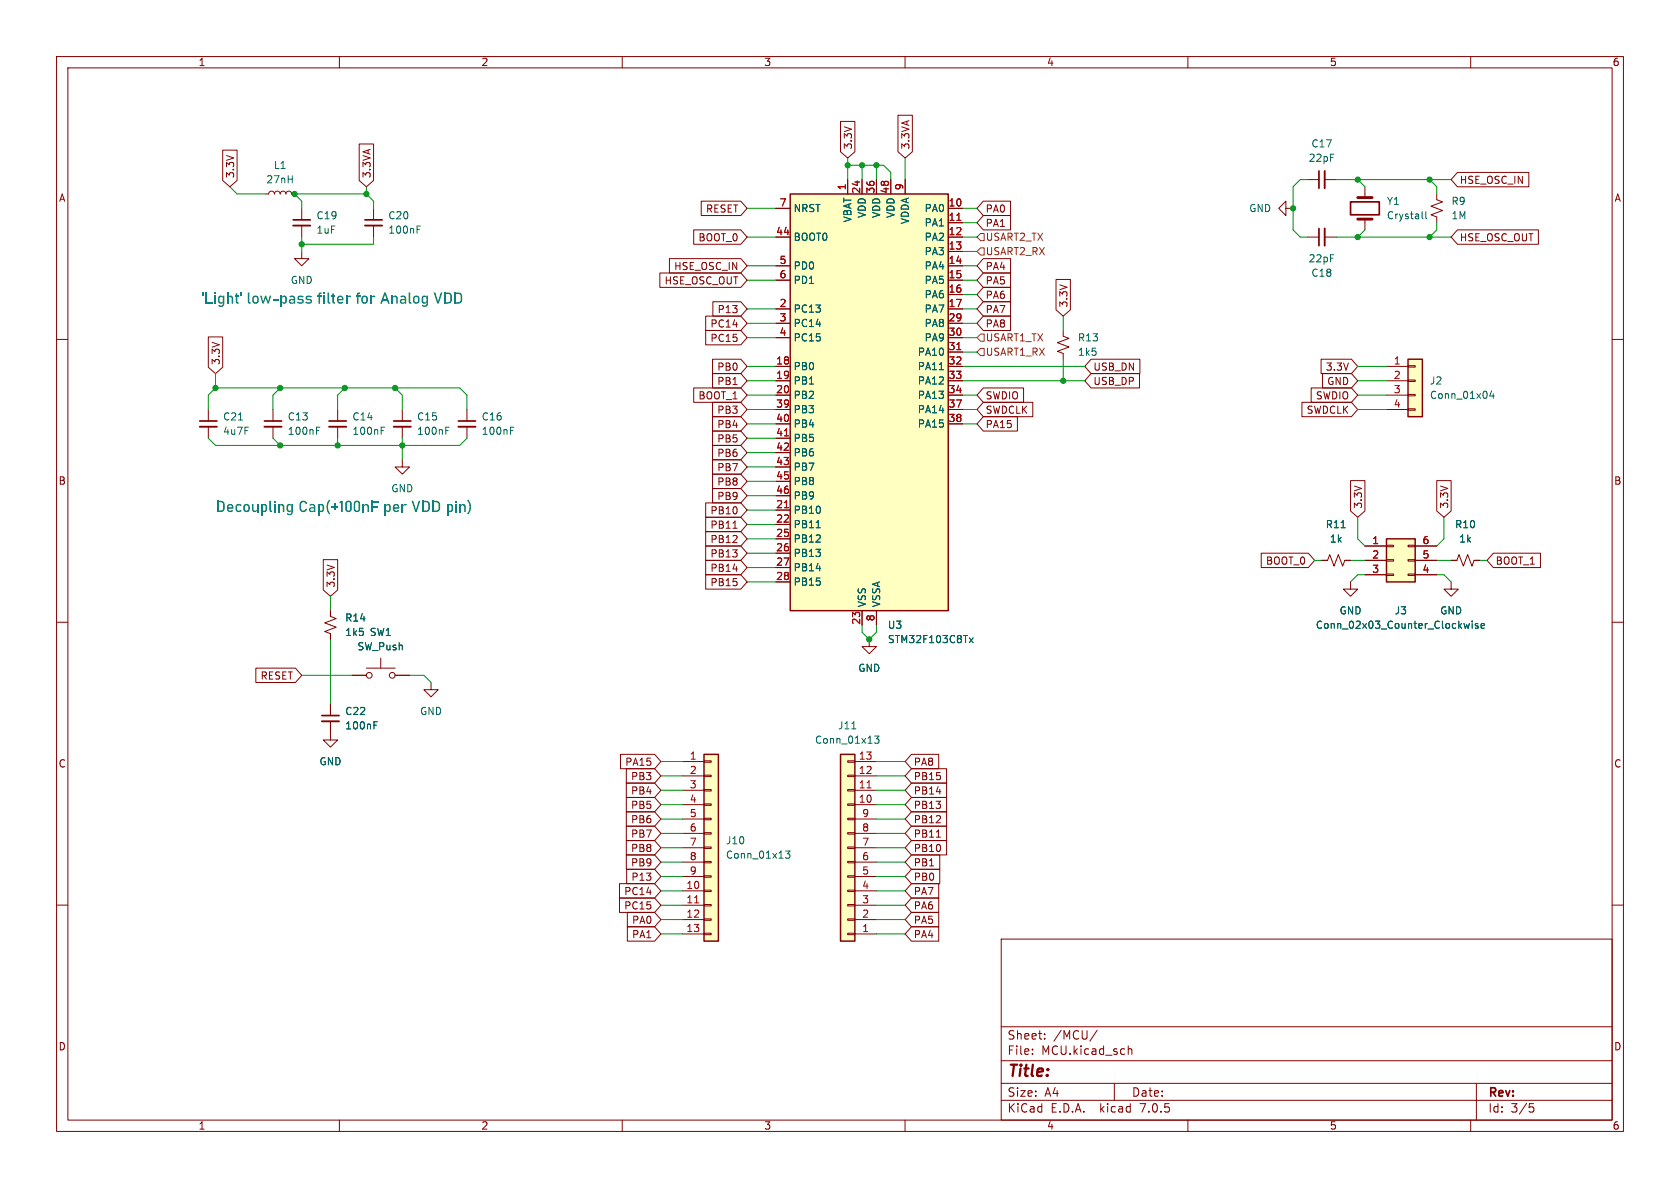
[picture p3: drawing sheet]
<svg xmlns="http://www.w3.org/2000/svg" width="297mm" height="210mm" viewBox="0 0 297 210" stroke-linecap="round" stroke-linejoin="round" font-family="sans-serif">
<g fill="none" stroke="#840000" stroke-width=".18">
<path d="M10 10h277v190h-277zM12 12h273v186h-273zM60 10v2M110 10v2M160 10v2M210 10v2M260 10v2M39.4 26.5h2.5v5.4l-1.3 1.1-1.2-1.1zM47 34.3h.5l.2-.4 .3-.1 .4 .1 .1 .4 .2-.4 .3-.1 .4 .1 .1 .4 .2-.4 .4-.1 .3 .1 .1 .4 .2-.4 .4-.1 .3 .1 .2 .4h.5M53.3 36.8v2.1M53.3 39.9v2M63.5 25.5h2.5v6.4l-1.2 1.1-1.3-1.1z"/>
<path d="M66 36.8v2.1M66 39.9v2M124 35.6h7l1.1 1.2-1.1 1.3h-7zM137.2 36.8h2.5M148.6 21.5h2.5v5.3l-1.2 1.1-1.3-1.1zM149.9 31.8v2.5M152.4 31.8v2.5M154.9 31.8v2.5M157.5 31.8v2.5M158.7 20.4h2.6v6.4l-1.3 1.1-1.3-1.1zM160 31.8v2.5M167.6 36.8h2.6"/>
<path d="M167.6 39.4h2.6M173.8 38.1h4.9v2.5h-4.9l-1.1-1.2zM173.8 35.6h4.9v2.5h-4.9l-1.1-1.3zM227.3 36.8v-1.2l-1.2 1.2 1.2 1.3v-1.3h1.3M231.1 31.8h2.1M234.2 31.8h2M241.3 33v1.9M241.3 38.7v1.9M254 34.3v1l1 .4-2 .7 2 .8-2 .8 1 .4v1M257.7 30.5h12.6v2.5h-12.6l-1.2-1.2zM10 60h2M36.8 59.6h2.6v5.3l-1.3 1.1-1.3-1.1z"/>
<path d="M53.3 44.5v1.2h1.3l-1.3 1.3-1.2-1.3h1.2M116.7 48.3h14.3l1.1 1.2-1.1 1.3h-14.3zM118.3 45.7h12.7l1.1 1.3-1.1 1.3h-12.7zM122.6 40.6h8.4l1.1 1.3-1.1 1.3h-8.4zM124.8 58.4h6.2l1.1 1.3-1.1 1.3h-6.2zM124.8 55.9h6.2l1.1 1.3-1.1 1.2h-6.2zM126 53.3h5l1.1 1.3-1.1 1.3h-5zM137.2 41.9h2.5M137.2 47h2.5M137.2 49.5h2.5M137.2 54.6h2.5M137.2 57.2h2.5"/>
<path d="M137.2 59.7h2.5M167.6 41.9h2.6M167.6 44.5h2.6M167.6 47h2.6M167.6 49.5h2.6M167.6 52.1h2.6M167.6 54.6h2.6M167.6 57.2h2.6M167.6 59.7h2.6M173.8 55.9h4.9v2.5h-4.9l-1.1-1.2zM173.8 50.8h4.9v2.5h-4.9l-1.1-1.2zM173.8 53.3h4.9v2.6h-4.9l-1.1-1.3z"/>
<path d="M173.8 48.3h4.9v2.5h-4.9l-1.1-1.3zM173.8 45.7h4.9v2.6h-4.9l-1.1-1.3zM186.7 49.4h2.5v5.4l-1.2 1.1-1.3-1.1zM188 58.4v1l1 .4-2.1 .8 2.1 .7-2.1 .8 1.1 .4v1M231.1 41.9h2.1M234.2 41.9h2M257.7 40.6h14.3v2.6h-14.3l-1.2-1.3zM285 60h2M36.8 72.4v2M36.8 75.4v2.1M48.3 72.4v2M48.3 75.4v2.1"/>
<path d="M59.7 72.4v2M59.7 75.4v2.1M71.1 72.4v2M71.1 75.4v2.1M82.5 72.4v2M82.5 75.4v2.1M122.6 68.6h8.4l1.1 1.3-1.1 1.2h-8.4zM126 76.2h5l1.1 1.3-1.1 1.2h-5zM126 78.7h5l1.1 1.3-1.1 1.3h-5zM126 73.7h5l1.1 1.2-1.1 1.3h-5zM126 63.5h5l1.1 1.3-1.1 1.2h-5zM126 71.1h5l1.1 1.3-1.1 1.3h-5z"/>
<path d="M126 66h5l1.1 1.3-1.1 1.3h-5zM137.2 64.8h2.5M137.2 67.3h2.5M137.2 69.9h2.5M137.2 72.4h2.5M137.2 74.9h2.5M137.2 77.5h2.5M167.6 64.8h2.6M167.6 67.3h2.6M167.6 69.9h2.6M167.6 72.4h2.6M167.6 62.2h2.6"/>
<path d="M167.6 74.9h2.6M173.8 71.1h8.8v2.6h-8.8l-1.1-1.3zM173.8 68.6h7.2v2.5h-7.2l-1.1-1.2zM173.8 73.7h6.1v2.5h-6.1l-1.1-1.3zM192.9 66h8.6v2.6h-8.6l-1.1-1.3zM192.9 63.5h8.6v2.5h-8.6l-1.1-1.2zM230.2 71.1h8.7l1.1 1.3-1.1 1.3h-8.7zM231.8 68.6h7.1l1.1 1.3-1.1 1.2h-7.1zM233.6 63.5h5.3l1.1 1.3-1.1 1.2h-5.3zM233.8 66h5.1l1.1 1.3-1.1 1.3h-5.1zM245.1 64.8h3.8M245.1 67.3h3.8"/>
<path d="M245.1 69.9h3.8M245.1 72.4h3.8M248.9 72.3h1.3v.2h-1.3zM248.9 69.7h1.3v.3h-1.3zM248.9 67.2h1.3v.2h-1.3zM248.9 64.6h1.3v.3h-1.3zM57.1 98.9h2.6v5.4l-1.3 1.1-1.3-1.1zM71.1 81.3v1.3h1.3l-1.3 1.2-1.3-1.2h1.3M124.8 88.9h6.2l1.1 1.3-1.1 1.2h-6.2zM124.8 96.5h6.2l1.1 1.3-1.1 1.3h-6.2zM124.8 94h6.2l1.1 1.3-1.1 1.2h-6.2zM124.8 99.1h6.2l1.1 1.2-1.1 1.3h-6.2z"/>
<path d="M124.8 91.4h6.2l1.1 1.3-1.1 1.3h-6.2zM126 86.4h5l1.1 1.2-1.1 1.3h-5zM126 81.3h5l1.1 1.3-1.1 1.2h-5zM126 83.8h5l1.1 1.3-1.1 1.3h-5zM129.6 93.4h.7M137.2 90.2h2.5M137.2 92.7h2.5M137.2 95.3h2.5M137.2 97.8h2.5M137.2 80h2.5M137.2 82.6h2.5M137.2 85.1h2.5"/>
<path d="M137.2 87.6h2.5M223 97.8h8.3l1.1 1.3-1.1 1.2h-8.3zM233.7 99.1h1l.4-1.1 .7 2.1 .8-2.1 .8 2.1 .3-1h1.1M238.8 85h2.5v5.3l-1.3 1.1-1.2-1.1zM241.3 99.1h3.8M241.3 96.5h3.8M245.1 98.9h1.3v.3h-1.3zM245.1 96.4h1.3v.2h-1.3zM248.9 98.9h1.3v.3h-1.3zM248.9 96.4h1.3v.2h-1.3zM250.2 99.1h3.8M250.2 96.5h3.8"/>
<path d="M254 85h2.5v5.3l-1.2 1.1-1.3-1.1zM256.5 99.1h1.1l.3-1.1 .8 2.1 .8-2.1 .7 2.1 .4-1h1M264 97.8h8.3v2.5h-8.3l-1.1-1.2zM10 110h2M45.2 118.1h7l1.1 1.3-1.1 1.3h-7zM58.4 108v1l1 .3-2 .8 2 .8-2 .7 1 .4v1M62.2 119.4h2.6M64.8 118.1h5M67.3 116.3v1.8M69.8 119.4h2.6M124.8 101.6h6.2l1.1 1.3-1.1 1.2h-6.2zM137.2 100.3h2.5"/>
<path d="M137.2 102.9h2.5M152.4 108v2.5M153.7 113v1.3h1.2l-1.2 1.3-1.3-1.3h1.3M154.9 108v2.5M238.8 102.9v1.2h1.2l-1.2 1.3-1.3-1.3h1.3M241.3 101.6h3.8M245.1 101.5h1.3v.2h-1.3zM248.9 101.5h1.3v.2h-1.3zM250.2 101.6h3.8M256.5 102.9v1.2h1.3l-1.3 1.3-1.2-1.3h1.2M285 110h2M58.4 127.5v3.3h1.3l-1.3 1.3-1.3-1.3h1.3"/>
<path d="M58.4 124.5v2M76.2 120.7v1.2h1.3l-1.3 1.3-1.3-1.3h1.3M109.7 133.3h6l1.1 1.3-1.1 1.3h-6zM110.7 138.4h5l1.1 1.3-1.1 1.3h-5zM110.7 135.9h5l1.1 1.3-1.1 1.2h-5zM120.6 134.6h3.9M120.6 137.2h3.9M120.6 139.7h3.9M124.5 139.6h1.2v.2h-1.2zM124.5 137h1.2v.3h-1.2zM124.5 134.5h1.2v.2h-1.2zM149.9 134.5h1.2v.2h-1.2z"/>
<path d="M149.9 137h1.2v.3h-1.2zM149.9 139.6h1.2v.2h-1.2zM151.1 134.6h3.8M151.1 137.2h3.8M151.1 139.7h3.8M161.1 135.9h6.2v2.5h-6.2l-1.1-1.2zM161.1 133.3h4.9v2.6h-4.9l-1.1-1.3zM161.1 138.4h6.2v2.6h-6.2l-1.1-1.3zM10 160h2M109.5 156.2h6.2l1.1 1.3-1.1 1.3h-6.2zM109.5 158.7h6.2l1.1 1.3-1.1 1.3h-6.2zM110.7 148.6h5l1.1 1.3-1.1 1.2h-5z"/>
<path d="M110.7 146h5l1.1 1.3-1.1 1.3h-5zM110.7 143.5h5l1.1 1.3-1.1 1.3h-5zM110.7 151.1h5l1.1 1.3-1.1 1.3h-5zM110.7 141h5l1.1 1.2-1.1 1.3h-5zM110.8 153.7h4.9l1.1 1.2-1.1 1.3h-4.9zM120.6 157.5h3.9M120.6 142.2h3.9M120.6 144.8h3.9M120.6 147.3h3.9M120.6 149.9h3.9M120.6 152.4h3.9M120.6 154.9h3.9"/>
<path d="M124.5 159.9h1.2v.2h-1.2zM124.5 157.4h1.2v.2h-1.2zM124.5 154.8h1.2v.3h-1.2zM124.5 152.3h1.2v.2h-1.2zM124.5 149.7h1.2v.3h-1.2zM124.5 147.2h1.2v.2h-1.2zM124.5 144.7h1.2v.2h-1.2zM124.5 142.1h1.2v.3h-1.2zM149.9 142.1h1.2v.3h-1.2zM149.9 144.7h1.2v.2h-1.2zM149.9 147.2h1.2v.2h-1.2zM149.9 149.7h1.2v.3h-1.2z"/>
<path d="M149.9 152.3h1.2v.2h-1.2zM149.9 154.8h1.2v.3h-1.2zM149.9 157.4h1.2v.2h-1.2zM149.9 159.9h1.2v.2h-1.2zM151.1 157.5h3.8M151.1 142.2h3.8M151.1 144.8h3.8M151.1 147.3h3.8M151.1 149.9h3.8M151.1 152.4h3.8M151.1 154.9h3.8M161.1 148.6h6.2v2.5h-6.2l-1.1-1.2z"/>
<path d="M161.1 153.7h5v2.5h-5l-1.1-1.3zM161.1 151.1h5v2.6h-5l-1.1-1.3zM161.1 146h6.2v2.6h-6.2l-1.1-1.3zM161.1 156.2h4.9v2.6h-4.9l-1.1-1.3zM161.1 158.7h4.9v2.6h-4.9l-1.1-1.3zM161.1 143.5h6.2v2.6h-6.2l-1.1-1.3zM161.1 141h6.2v2.5h-6.2l-1.1-1.3zM165.5 148h.8M285 160h2M110.9 163.8h4.8l1.1 1.3-1.1 1.3h-4.8zM110.9 161.3h4.8l1.1 1.3-1.1 1.2h-4.8zM120.6 160h3.9"/>
<path d="M120.6 162.6h3.9M120.6 165.1h3.9M124.5 165h1.2v.2h-1.2zM124.5 162.4h1.2v.3h-1.2zM149.9 162.4h1.2v.3h-1.2zM149.9 165h1.2v.2h-1.2zM151.1 160h3.8M151.1 162.6h3.8M151.1 165.1h3.8M161.1 163.8h4.9v2.6h-4.9l-1.1-1.3zM161.1 161.3h4.9v2.5h-4.9l-1.1-1.2zM177 166h108v32h-108z"/>
<path d="M60 198v2M110 198v2M160 198v2M177 194.5h108M177 191.5h108M177 187.5h108M177 181.5h108M182.5 186.3v.1M182.5 185.5v.1M184.7 183.6v.1M184.7 182.8v.1M194 182.1l-1.3 2"/>
<path d="M197 191.5v3M199.5 184.9v1.5M199.5 185.5l.2-.1 .3 .1 .1 .9M210 198v2M260 198v2M261 191.5v6.5M270.4 195.1h.7M270.5 195.7h.4l.3 .3-.2 .5-.5 .1"/>
<circle cx="65.3" cy="119.4" r=".51"/>
<circle cx="69.3" cy="119.4" r=".51"/>
</g>
<path d="M51.8 39.9h3.1M64.5 39.9h3.1M234.2 30.2v3.1M234.2 40.4v3M35.3 75.4h3.1M46.7 75.4h3.1M58.2 75.4h3M69.6 75.4h3M81 75.4h3.1M56.9 127.5h3" fill="none" stroke="#840000" stroke-width=".33"/>
<path d="M51.8 38.9h3.1M64.5 38.9h3.1M233.2 30.2v3.1M238.8 35.7h5v2.3h-5zM233.2 40.4v3M35.3 74.4h3.1M46.7 74.4h3.1M58.2 74.4h3M69.6 74.4h3M81 74.4h3.1M56.9 126.5h3" fill="none" stroke="#840000" stroke-width=".3"/>
<g fill="none" stroke="#006464" stroke-width=".18">
<path d="M73.7 40h.6M251.5 38.6l.1 .1M252.1 37.4v1.1l.2 .2M56 75.5h.6M67.4 75.5h.6M78.8 75.5h.6M90.2 75.5h.6M263.7 69.1l-.3 .9h.8M264 69.6v.8M144.3 93.3h.7M171.4 112.8l.6 .8M172 112.8l-.6 .8"/>
<path d="M259.8 110.2l-.3 .9-.2-.6M260.3 109.8v.1M260.3 110.2v.9M261.3 110.3l-.3-.1-.2 .2 .1 .2 .4 .1v.3h-.5M261.8 110.6l.6-.1v-.2l-.4-.1-.2 .2 .1 .6h.5M66.1 127.6h.6M150.6 128.8h.7M154.6 130.1h.8l-.4 .5 .3 .1v.6l-.1 .1-.6-.1M138.9 150.4h.8l-.5 .5 .4 .1v.6l-.2 .1-.5-.1"/>
</g>
<path d="M240 38.7h2.6M240 34.9h2.6" fill="none" stroke="#840000" stroke-width=".51"/>
<g fill="#ffffc2" stroke="#ffffc2" stroke-width=".18">
<path d="M248.9 63.5h2.6v10.2h-2.6z"/>
<path d="M124.5 133.4h2.5v33h-2.5z"/>
<path d="M139.7 34.3h27.9v73.7h-27.9z"/>
<path d="M148.6 133.4h2.5v33h-2.5z"/>
<path d="M245.1 95.3h5.1v7.6h-5.1z"/>
</g>
<path d="M139.7 34.3h27.9v73.7h-27.9zM248.9 63.5h2.6v10.2h-2.6zM245.1 95.3h5.1v7.6h-5.1zM124.5 133.4h2.5v33h-2.5zM148.6 133.4h2.5v33h-2.5z" fill="none" stroke="#840000" stroke-width=".25"/>
<path d="M169.2 39h.7M138.7 77.1h.7M169.2 61.8h.7M138.7 89.8h.7M153.3 139.3h.7M122.8 159.6h.7" fill="none" stroke="#a90000" stroke-width=".18"/>
<path d="M173.4 41.3h.6v1.2h-.6l-.7-.6zM173.4 43.8h.6v1.3h-.6l-.7-.6zM173.4 59.1h.6v1.2h-.6l-.7-.6zM173.4 61.6h.6v1.3h-.6l-.7-.7z" fill="none" stroke="#725600" stroke-width=".18"/>
<g fill="none" stroke="#009600" stroke-width=".18">
<path d="M40.6 33l1.3 1.3h5.1M64.8 34.3l1.2 1.3v1.2M64.8 34.3h-12.7l1.2 1.3v1.2M64.8 33v1.3M132.1 36.8h5.1M149.9 29.2h6.3l1.3 1.3v1.3M149.9 27.9v3.9M152.4 29.2v2.6M154.9 29.2v2.6M160 27.9v3.9M170.2 36.8h2.5M170.2 39.4h2.5"/>
<path d="M231.1 31.8h-1.2l-1.3 1.2v7.6l1.3 1.3h1.2M236.2 31.8h20.3M240 31.8l1.3 1.2M252.7 31.8l1.3 1.2v1.3M254 39.4v1.2l-1.3 1.3M53.3 41.9v2.6M66 41.9v1.3h-12.7M132.1 47h5.1M132.1 41.9h5.1M132.1 49.5h5.1M132.1 54.6h5.1M132.1 57.2h5.1"/>
<path d="M132.1 59.7h5.1M170.2 47h2.5M170.2 41.9h2.5M170.2 49.5h2.5M170.2 52.1h2.5M170.2 54.6h2.5M170.2 57.2h2.5M170.2 59.7h2.5M170.2 44.5h2.5M188 55.9v2.5M236.2 41.9h20.3M241.3 40.6l-1.3 1.3"/>
<path d="M36.8 77.5l1.3 1.2h43.2l1.2-1.2M38.1 68.6h43.2l1.2 1.3v2.5M38.1 68.6l-1.3 1.3v2.5M38.1 66v2.6M48.3 77.5l1.2 1.2M49.5 68.6l-1.2 1.3v2.5M59.7 77.5v1.2M61 68.6l-1.3 1.3v2.5M69.8 68.6l1.3 1.3v2.5M71.1 77.5v3.8M132.1 67.3h5.1M132.1 74.9h5.1"/>
<path d="M132.1 77.5h5.1M132.1 64.8h5.1M132.1 72.4h5.1M132.1 69.9h5.1M170.2 67.3h21.6M170.2 74.9h2.5M170.2 64.8h21.6M170.2 72.4h2.5M170.2 69.9h2.5M170.2 62.2h2.5M188 63.5v3.8M240 67.3h5.1"/>
<path d="M240 64.8h5.1M240 72.4h5.1M240 69.9h5.1M132.1 85.1h5.1M132.1 95.3h5.1M132.1 92.7h5.1M132.1 80h5.1M132.1 97.8h5.1M132.1 90.2h5.1M132.1 82.6h5.1M132.1 87.6h5.1M232.4 99.1h1.3"/>
<path d="M238.8 99.1h2.5M240 91.4v3.9l1.3 1.2M254 99.1h2.5M255.3 91.4v3.9l-1.3 1.2M261.6 99.1h1.3M53.3 119.4h8.9M58.4 105.4v2.6M58.4 113v11.5M72.4 119.4h2.5l1.3 1.3M132.1 100.3h5.1M132.1 102.9h5.1M152.4 110.5v1.3l1.3 1.2 1.2-1.2v-1.3"/>
<path d="M241.3 101.6h-1.3l-1.2 1.3M254 101.6h1.3l1.2 1.3M116.8 137.2h3.8M116.8 134.6h3.8M116.8 139.7h3.8M154.9 137.2h5.1M154.9 134.6h5.1M154.9 139.7h5.1M116.8 142.2h3.8M116.8 152.4h3.8M116.8 149.9h3.8M116.8 147.3h3.8"/>
<path d="M116.8 154.9h3.8M116.8 144.8h3.8M116.8 157.5h3.8M154.9 142.2h5.1M154.9 152.4h5.1M154.9 149.9h5.1M154.9 147.3h5.1M154.9 154.9h5.1M154.9 144.8h5.1M154.9 157.5h5.1M116.8 165.1h3.8M116.8 160h3.8"/>
<path d="M116.8 162.6h3.8M154.9 165.1h5.1M154.9 160h5.1M154.9 162.6h5.1"/>
</g>
<g fill="#009600" stroke="#009600" stroke-width=".18">
<circle cx="188" cy="67.3" r=".46"/>
<circle cx="64.8" cy="34.3" r=".46"/>
<circle cx="49.5" cy="78.7" r=".46"/>
<circle cx="49.5" cy="68.6" r=".46"/>
<circle cx="53.3" cy="43.2" r=".46"/>
<circle cx="38.1" cy="68.6" r=".46"/>
<circle cx="52.1" cy="34.3" r=".46"/>
<circle cx="61" cy="68.6" r=".46"/>
<circle cx="149.9" cy="29.2" r=".46"/>
<circle cx="152.4" cy="29.2" r=".46"/>
<circle cx="154.9" cy="29.2" r=".46"/>
<circle cx="153.7" cy="113" r=".46"/>
<circle cx="240" cy="41.9" r=".46"/>
<circle cx="228.6" cy="36.8" r=".46"/>
<circle cx="252.7" cy="31.8" r=".46"/>
<circle cx="252.7" cy="41.9" r=".46"/>
<circle cx="240" cy="31.8" r=".46"/>
<circle cx="69.8" cy="68.6" r=".46"/>
<circle cx="59.7" cy="78.7" r=".46"/>
<circle cx="71.1" cy="78.7" r=".46"/>
</g>
<g font-size="2.8" fill="#008484">
<text x="35.6" y="54">'Light' low-pass filter for Analog VDD</text>
<text x="38.1" y="90.9">Decoupling Cap(+100nFper VDDpin)</text>
</g>
<text font-size="2.8" fill="#840000" x="178" y="190.8">Title:</text>
<g font-size="2.1" fill="#840000">
<text x="178" y="183.9">Sheet:</text>
<text x="186.2" y="183.9">/MCU/</text>
<text x="178" y="186.6">File:</text>
<text x="184" y="186.6">MCU.kicad_sch</text>
<text x="178" y="196.8">KiCad</text>
<text x="178" y="194">Size:</text>
<text x="184.6" y="194">A4</text>
<text x="185.7" y="196.8">E.D.A.</text>
<text x="194.4" y="196.8">kicad</text>
<text x="200" y="194">Date:</text>
<text x="201.5" y="196.8">7.0.5</text>
<text x="263" y="194.2">Rev:</text>
<text x="263" y="196.8">Id:</text>
<text x="267" y="196.8">3/5</text>
</g>
<g font-size="1.8" fill="#840000">
<text x="35" y="11.8">1</text>
<text x="85" y="11.8">2</text>
<text x="135" y="11.8">3</text>
<text x="185" y="11.8">4</text>
<text x="235" y="11.8">5</text>
<text x="285" y="11.8">6</text>
<text x="150.8" y="26.5" transform="rotate(-90 150.8 26.5)">3.3V</text>
<text x="160.9" y="26.5" transform="rotate(-90 160.9 26.5)">3.3VA</text>
<text x="10.4" y="35.8">A</text>
<text x="41.6" y="31.6" transform="rotate(-90 41.6 31.6)">3.3V</text>
<text x="65.7" y="31.6" transform="rotate(-90 65.7 31.6)">3.3VA</text>
<text x="258" y="32.7">HSE_OSC_IN</text>
<text x="285.4" y="35.8">A</text>
<text x="124.8" y="37.7">RESET</text>
<text x="174.1" y="40.3">PA1</text>
<text x="174.1" y="37.7">PA0</text>
<text x="119.2" y="47.9">HSE_OSC_IN</text>
<text x="123.4" y="42.8">BOOT_0</text>
<text x="174.1" y="47.9">PA4</text>
<text x="258" y="42.8">HSE_OSC_OUT</text>
<text x="117.5" y="50.4">HSE_OSC_OUT</text>
<text x="174.1" y="53">PA6</text>
<text x="174.1" y="50.4">PA5</text>
<text x="125.6" y="58.1">PC14</text>
<text x="126.8" y="55.5">P13</text>
<text x="174.1" y="58.1">PA8</text>
<text x="174.1" y="55.5">PA7</text>
<text x="188.9" y="54.5" transform="rotate(-90 188.9 54.5)">3.3V</text>
<text x="39" y="64.6" transform="rotate(-90 39 64.6)">3.3V</text>
<text x="125.6" y="60.6">PC15</text>
<text x="126.8" y="65.7">PB0</text>
<text x="193.2" y="65.7">USB_DN</text>
<text x="234.4" y="65.7">3.3V</text>
<text x="123.4" y="70.8">BOOT_1</text>
<text x="126.8" y="68.2">PB1</text>
<text x="174.1" y="70.8">SWDIO</text>
<text x="193.2" y="68.2">USB_DP</text>
<text x="232.6" y="70.8">SWDIO</text>
<text x="234.6" y="68.2">GND</text>
<text x="126.8" y="75.8">PB4</text>
<text x="126.8" y="73.3">PB3</text>
<text x="174.1" y="73.3">SWDCLK</text>
<text x="174.1" y="75.8">PA15</text>
<text x="231" y="73.3">SWDCLK</text>
<text x="126.8" y="78.4">PB5</text>
<text x="126.8" y="80.9">PB6</text>
<text x="126.8" y="83.5">PB7</text>
<text x="10.3" y="85.8">B</text>
<text x="126.8" y="88.5">PB9</text>
<text x="126.8" y="86">PB8</text>
<text x="285.3" y="85.8">B</text>
<text x="125.6" y="91.1">PB10</text>
<text x="125.6" y="93.6">PB11</text>
<text x="240.9" y="90" transform="rotate(-90 240.9 90)">3.3V</text>
<text x="256.2" y="90" transform="rotate(-90 256.2 90)">3.3V</text>
<text x="125.6" y="98.7">PB13</text>
<text x="125.6" y="96.2">PB12</text>
<text x="125.6" y="101.2">PB14</text>
<text x="223.8" y="100">BOOT_0</text>
<text x="264.3" y="100">BOOT_1</text>
<text x="59.3" y="104" transform="rotate(-90 59.3 104)">3.3V</text>
<text x="125.6" y="103.8">PB15</text>
<text x="46" y="120.3">RESET</text>
<text x="10.3" y="135.8">C</text>
<text x="110.5" y="135.5">PA15</text>
<text x="161.4" y="135.5">PA8</text>
<text x="285.3" y="135.8">C</text>
<text x="111.5" y="140.6">PB4</text>
<text x="111.5" y="138.1">PB3</text>
<text x="111.5" y="143.2">PB5</text>
<text x="161.4" y="138.1">PB15</text>
<text x="161.4" y="143.2">PB13</text>
<text x="161.4" y="140.6">PB14</text>
<text x="111.5" y="148.2">PB7</text>
<text x="111.5" y="145.7">PB6</text>
<text x="161.4" y="148.2">PB11</text>
<text x="161.4" y="145.7">PB12</text>
<text x="111.5" y="150.8">PB8</text>
<text x="111.5" y="153.3">PB9</text>
<text x="111.6" y="155.9">P13</text>
<text x="161.4" y="150.8">PB10</text>
<text x="161.4" y="155.9">PB0</text>
<text x="161.4" y="153.3">PB1</text>
<text x="110.3" y="158.4">PC14</text>
<text x="110.3" y="160.9">PC15</text>
<text x="161.4" y="158.4">PA7</text>
<text x="161.4" y="160.9">PA6</text>
<text x="111.7" y="166">PA1</text>
<text x="111.7" y="163.5">PA0</text>
<text x="161.4" y="166">PA4</text>
<text x="161.4" y="163.5">PA5</text>
<text x="10.3" y="185.8">D</text>
<text x="285.3" y="185.8">D</text>
<text x="35" y="199.8">1</text>
<text x="85" y="199.8">2</text>
<text x="135" y="199.8">3</text>
<text x="185" y="199.8">4</text>
<text x="235" y="199.8">5</text>
<text x="285" y="199.8">6</text>
</g>
<g font-size="1.8" fill="#006464">
<text x="231.3" y="28.8">22pF</text>
<text x="231.8" y="26.2">C17</text>
<text x="47" y="32.6">27nH</text>
<text x="48.3" y="30">L1</text>
<text x="55.9" y="38.9">C19</text>
<text x="55.9" y="41.5">1uF</text>
<text x="68.6" y="38.9">C20</text>
<text x="68.6" y="41.5">100nF</text>
<text x="140.2" y="37.7">NRST</text>
<text x="150.7" y="39.3" transform="rotate(-90 150.7 39.3)">VBAT</text>
<text x="153.2" y="38.6" transform="rotate(-90 153.2 38.6)">VDD</text>
<text x="155.8" y="38.6" transform="rotate(-90 155.8 38.6)">VDD</text>
<text x="158.3" y="38.6" transform="rotate(-90 158.3 38.6)">VDD</text>
<text x="160.8" y="39.6" transform="rotate(-90 160.8 39.6)">VDDA</text>
<text x="163.4" y="37.7">PA0</text>
<text x="163.4" y="40.2">PA1</text>
<text x="220.8" y="37.7">GND</text>
<text x="245.1" y="36.4">Y1</text>
<text x="245.1" y="38.9">Crystall</text>
<text x="256.5" y="36.4">R9</text>
<text x="256.5" y="38.9">1M</text>
<text x="140.2" y="42.7">BOOT0</text>
<text x="140.2" y="47.8">PD0</text>
<text x="163.4" y="42.7">PA2</text>
<text x="163.4" y="45.3">PA3</text>
<text x="163.4" y="47.8">PA4</text>
<text x="231.3" y="46.5">22pF</text>
<text x="51.3" y="50.4">GND</text>
<text x="140.2" y="50.4">PD1</text>
<text x="163.4" y="50.4">PA5</text>
<text x="163.4" y="52.9">PA6</text>
<text x="231.8" y="49.1">C18</text>
<text x="140.2" y="55.4">PC13</text>
<text x="140.2" y="58">PC14</text>
<text x="163.4" y="55.4">PA7</text>
<text x="163.4" y="58">PA8</text>
<text x="140.2" y="65.6">PB0</text>
<text x="140.2" y="60.5">PC15</text>
<text x="162.2" y="63.1">PA10</text>
<text x="162.2" y="65.6">PA11</text>
<text x="163.4" y="60.5">PA9</text>
<text x="190.5" y="60.5">R13</text>
<text x="190.5" y="63.1">1k5</text>
<text x="140.2" y="68.1">PB1</text>
<text x="140.2" y="70.7">PB2</text>
<text x="162.2" y="68.1">PA12</text>
<text x="162.2" y="70.7">PA13</text>
<text x="252.7" y="68.1">J2</text>
<text x="252.7" y="70.7">Conn_01x04</text>
<text x="39.4" y="74.5">C21</text>
<text x="39.4" y="77">4u7F</text>
<text x="50.8" y="74.5">C13</text>
<text x="50.8" y="77">100nF</text>
<text x="62.2" y="74.5">C14</text>
<text x="62.2" y="77">100nF</text>
<text x="73.7" y="74.5">C15</text>
<text x="73.7" y="77">100nF</text>
<text x="85.1" y="74.5">C16</text>
<text x="85.1" y="77">100nF</text>
<text x="140.2" y="73.2">PB3</text>
<text x="140.2" y="75.8">PB4</text>
<text x="162.2" y="73.2">PA14</text>
<text x="162.2" y="75.8">PA15</text>
<text x="140.2" y="78.3">PB5</text>
<text x="140.2" y="80.8">PB6</text>
<text x="140.2" y="83.4">PB7</text>
<text x="69.1" y="87.2">GND</text>
<text x="140.2" y="85.9">PB8</text>
<text x="140.2" y="88.5">PB9</text>
<text x="140.2" y="91">PB10</text>
<text x="140.2" y="93.5">PB11</text>
<text x="234.3" y="93.5">R11</text>
<text x="257.2" y="93.5">R10</text>
<text x="140.2" y="96.1">PB12</text>
<text x="140.2" y="98.6">PB13</text>
<text x="140.2" y="101.2">PB14</text>
<text x="235" y="96.1">1k</text>
<text x="257.9" y="96.1">1k</text>
<text x="140.2" y="103.7">PB15</text>
<text x="153.2" y="107.4" transform="rotate(-90 153.2 107.4)">VSS</text>
<text x="155.8" y="107.4" transform="rotate(-90 155.8 107.4)">VSSA</text>
<text x="61" y="110">R14</text>
<text x="61" y="112.6">1k5</text>
<text x="65.3" y="112.6">SW1</text>
<text x="156.9" y="111.3">U3</text>
<text x="156.9" y="113.9">STM32F103C8Tx</text>
<text x="232.6" y="111.3">Conn_02x03_Counter_Clockwise</text>
<text x="236.8" y="108.8">GND</text>
<text x="246.5" y="108.8">J3</text>
<text x="254.5" y="108.8">GND</text>
<text x="63.1" y="115.1">SW_Push</text>
<text x="151.7" y="118.9">GND</text>
<text x="61" y="126.6">C22</text>
<text x="61" y="129.1">100nF</text>
<text x="74.2" y="126.6">GND</text>
<text x="144" y="131.6">Conn_01x13</text>
<text x="148.1" y="129.1">J11</text>
<text x="56.4" y="135.4">GND</text>
<text x="128.3" y="149.4">J10</text>
<text x="128.3" y="152">Conn_01x13</text>
</g>
<g font-size="1.8" fill="#a90000">
<text x="149.6" y="33.7" transform="rotate(-90 149.6 33.7)">1</text>
<text x="152.1" y="34.3" transform="rotate(-90 152.1 34.3)">24</text>
<text x="154.7" y="34.3" transform="rotate(-90 154.7 34.3)">36</text>
<text x="157.2" y="34.3" transform="rotate(-90 157.2 34.3)">48</text>
<text x="159.8" y="33.7" transform="rotate(-90 159.8 33.7)">9</text>
<text x="137.2" y="41.7">44</text>
<text x="137.8" y="36.6">7</text>
<text x="167.6" y="36.6">10</text>
<text x="167.6" y="39.1">11</text>
<text x="167.6" y="41.7">12</text>
<text x="137.8" y="46.7">5</text>
<text x="167.6" y="44.2">13</text>
<text x="167.6" y="46.7">14</text>
<text x="137.8" y="49.3">6</text>
<text x="167.6" y="49.3">15</text>
<text x="167.6" y="51.8">16</text>
<text x="137.8" y="54.4">2</text>
<text x="137.8" y="56.9">3</text>
<text x="137.8" y="59.4">4</text>
<text x="167.6" y="54.4">17</text>
<text x="167.6" y="56.9">29</text>
<text x="167.6" y="59.4">30</text>
<text x="137.2" y="64.5">18</text>
<text x="167.6" y="62">31</text>
<text x="167.6" y="64.5">32</text>
<text x="246.3" y="64.5">1</text>
<text x="137.2" y="67.1">19</text>
<text x="137.2" y="69.6">20</text>
<text x="167.6" y="67.1">33</text>
<text x="167.6" y="69.6">34</text>
<text x="246.3" y="67.1">2</text>
<text x="246.3" y="69.6">3</text>
<text x="137.2" y="72.1">39</text>
<text x="137.2" y="74.7">40</text>
<text x="137.2" y="77.2">41</text>
<text x="167.6" y="72.1">37</text>
<text x="167.6" y="74.7">38</text>
<text x="246.3" y="72.1">4</text>
<text x="137.2" y="79.8">42</text>
<text x="137.2" y="82.3">43</text>
<text x="137.2" y="89.9">21</text>
<text x="137.2" y="84.8">45</text>
<text x="137.2" y="87.4">46</text>
<text x="137.2" y="92.5">22</text>
<text x="137.2" y="95">25</text>
<text x="137.2" y="97.5">26</text>
<text x="137.2" y="100.1">27</text>
<text x="242.5" y="96.3">1</text>
<text x="242.5" y="98.8">2</text>
<text x="242.5" y="101.3">3</text>
<text x="251.4" y="101.3">4</text>
<text x="251.4" y="98.8">5</text>
<text x="251.4" y="96.3">6</text>
<text x="137.2" y="102.6">28</text>
<text x="152.1" y="110.5" transform="rotate(-90 152.1 110.5)">23</text>
<text x="154.7" y="109.9" transform="rotate(-90 154.7 109.9)">8</text>
<text x="121.9" y="134.4">1</text>
<text x="121.9" y="136.9">2</text>
<text x="151.8" y="136.9">12</text>
<text x="151.8" y="134.4">13</text>
<text x="121.9" y="139.4">3</text>
<text x="121.9" y="142">4</text>
<text x="151.8" y="142">10</text>
<text x="151.8" y="139.4">11</text>
<text x="121.9" y="144.5">5</text>
<text x="121.9" y="147.1">6</text>
<text x="121.9" y="149.6">7</text>
<text x="152.4" y="149.6">7</text>
<text x="152.4" y="147.1">8</text>
<text x="152.4" y="144.5">9</text>
<text x="121.9" y="152.1">8</text>
<text x="121.9" y="154.7">9</text>
<text x="152.4" y="154.7">5</text>
<text x="152.4" y="152.1">6</text>
<text x="121.3" y="157.2">10</text>
<text x="121.3" y="159.8">11</text>
<text x="152.4" y="159.8">3</text>
<text x="152.4" y="157.2">4</text>
<text x="121.3" y="162.3">12</text>
<text x="121.3" y="164.8">13</text>
<text x="152.4" y="164.8">1</text>
<text x="152.4" y="162.3">2</text>
</g>
<g font-size="1.8" fill="#725600">
<text x="174.2" y="42.7">USART2_TX</text>
<text x="174.2" y="45.3">USART2_RX</text>
<text x="174.2" y="63.1">USART1_RX</text>
<text x="174.2" y="60.5">USART1_TX</text>
</g>
</svg>
